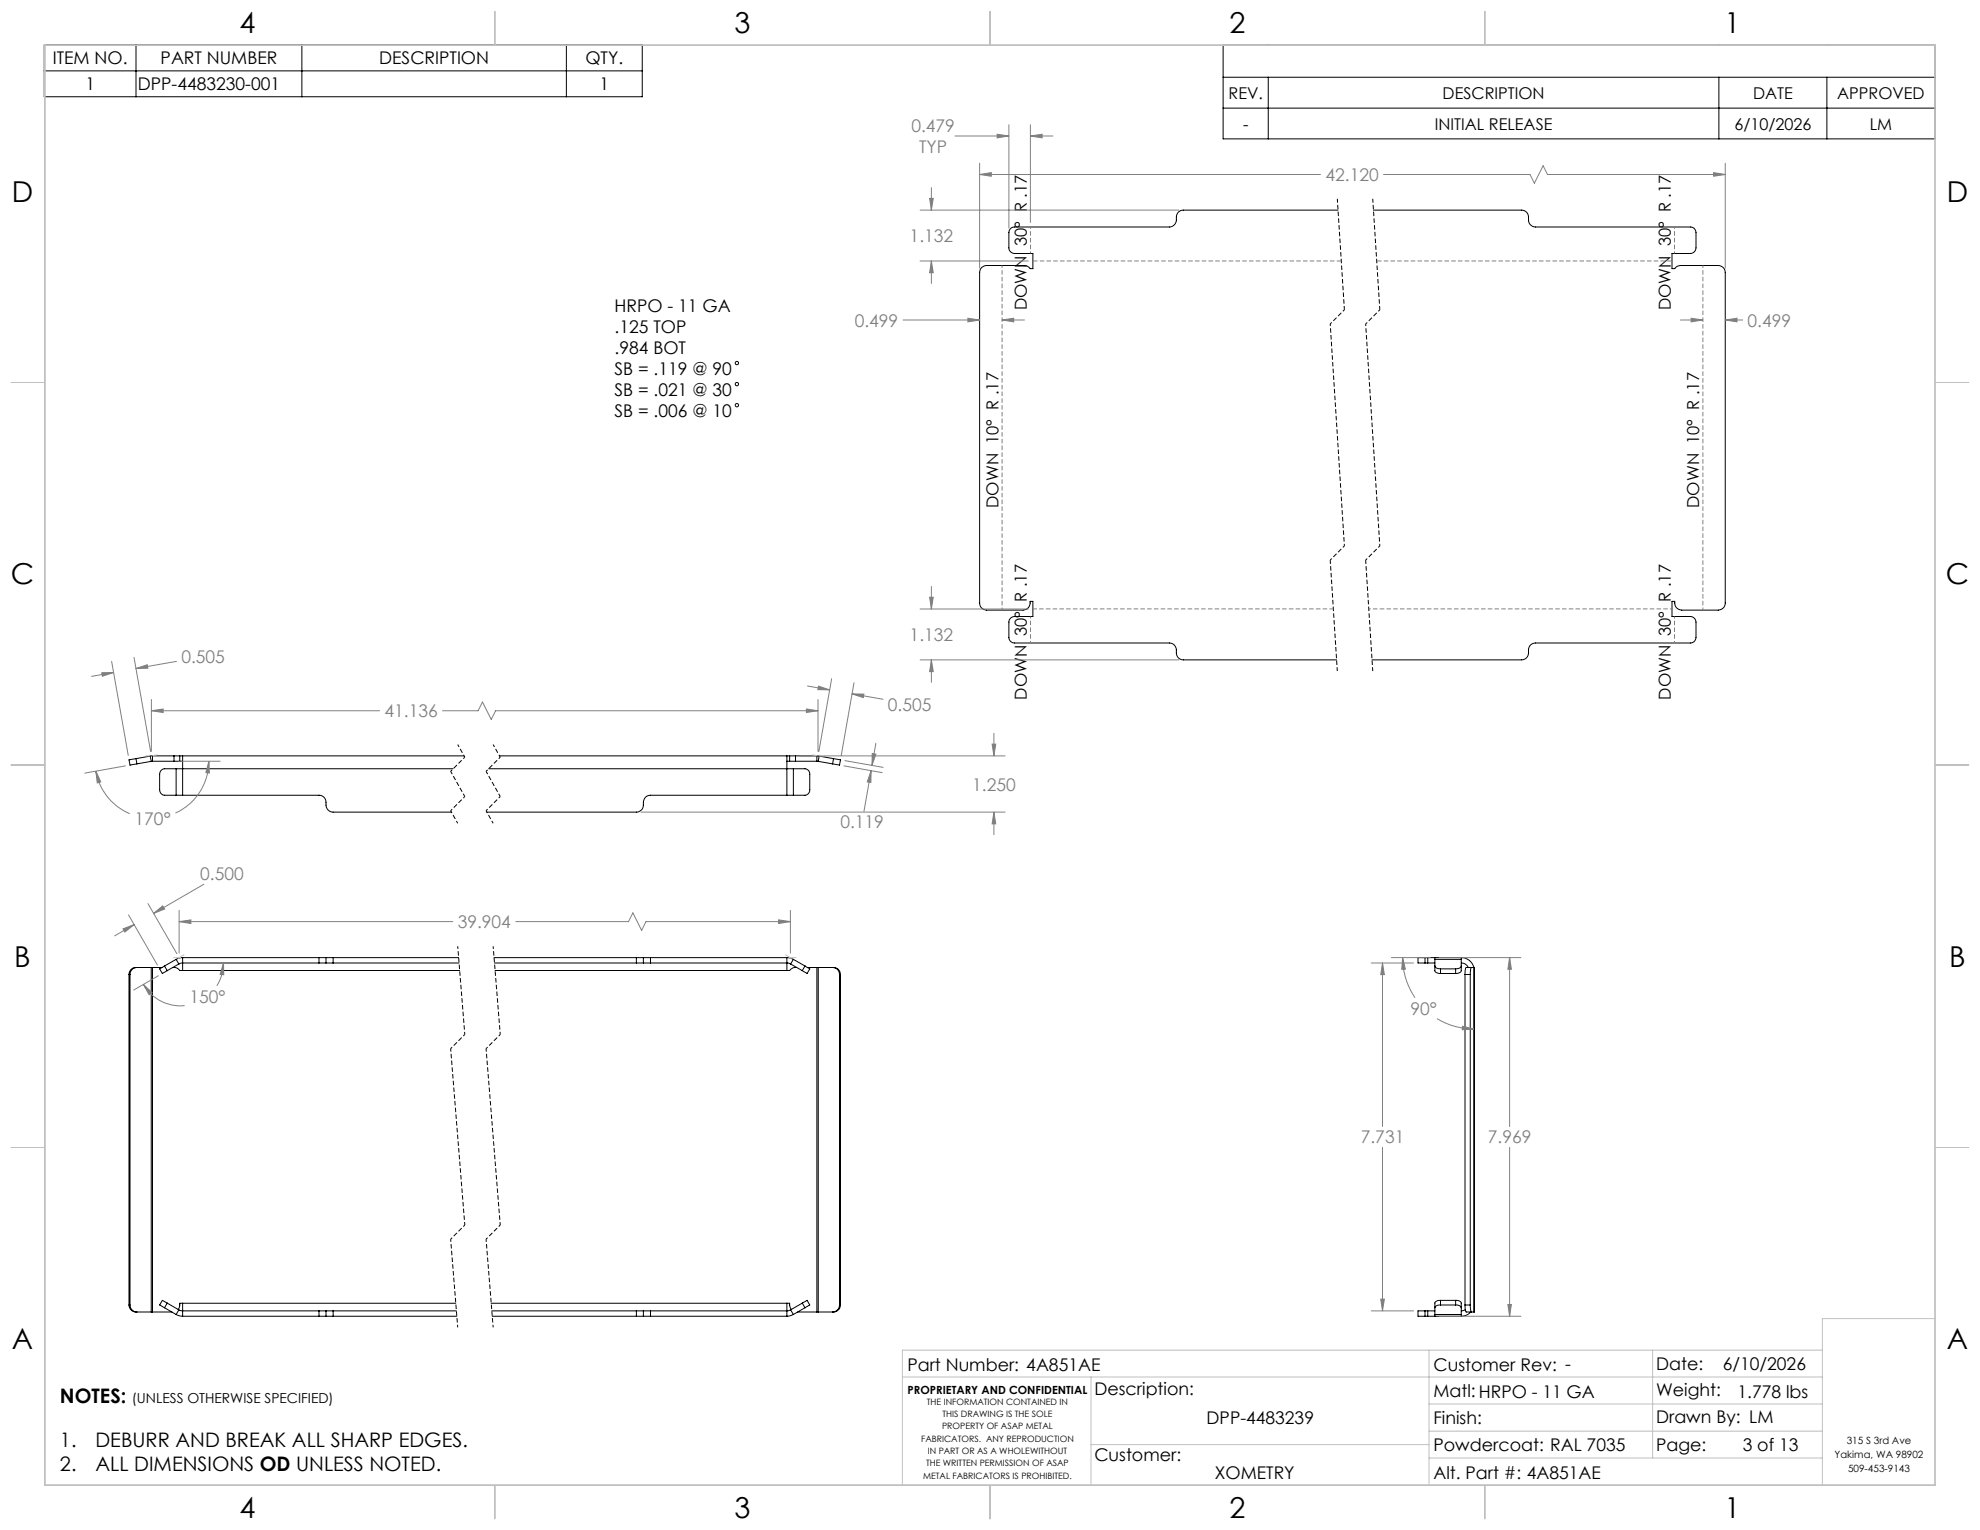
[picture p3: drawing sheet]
<svg xmlns="http://www.w3.org/2000/svg" width="559mm" height="432mm" viewBox="0 0 559 432" stroke-linecap="round" stroke-linejoin="round" font-family="sans-serif">
<g fill="none" stroke="#000" stroke-width=".28">
<path d="M12.5 12.7h168.8v14.6h-168.8zM38.4 12.7v14.6M85.2 12.7v14.6M159.8 12.7v14.6M345.2 12.7h200.9v26.5h-200.9zM12.5 20h168.8M345.2 21.8h200.9M345.2 30.5h200.9M357.9 21.8v17.4M485.1 21.8v17.4M515.6 21.8v17.4M377.6 59.3h-43.6a2.11 2.11 0 0 0-2 2.8 2.05 2.05 0 0 1-2 2h-43.7a1.57 1.57 0 0 0-1.6 1.6v4.3a1.63 1.63 0 0 0 1.6 1.5h5.2v4.3h-.8a2.04 2.04 0 0 0-1.6-.9h-10.7a1.99 1.99 0 0 0-1.9 2v93.3a1.99 1.99 0 0 0 1.9 2h10.3a2.11 2.11 0 0 0 2-2.5h.8v4.3h-5.2a1.63 1.63 0 0 0-1.6 1.6v4.3a1.57 1.57 0 0 0 1.6 1.6h43.7a2.39 2.39 0 0 1 2 3.1l.6 1.1 .6 .4 .8 .1h43.2"/>
<path d="M387.6 59.3h41.8a2.11 2.11 0 0 1 2 2.8 1.99 1.99 0 0 0 2 2h43.7a1.57 1.57 0 0 1 1.5 1.6v4.3a1.63 1.63 0 0 1-1.5 1.5h-5.2v4.3h.8a2.04 2.04 0 0 1 1.6-.9h10.6a1.99 1.99 0 0 1 2 2v93.3a1.99 1.99 0 0 1-2 2h-10.3a2.06 2.06 0 0 1-1.9-2.5h-.8v4.3h5.2a1.63 1.63 0 0 1 1.5 1.6v4.3a1.57 1.57 0 0 1-1.5 1.6h-43.7a2.11 2.11 0 0 0-2 2.8 1.93 1.93 0 0 1-2 1.9h-42.2M38.4 214.1l-2 .4 .3 1.4 1.9-.3M38.4 214.1l.2 1.5M42.4 213.4l.3 1.5M42.4 213.4l-4 .7M42.7 214.9l-4.1 .7M43 214.8l-.3 .1M43 213.3l-.6 .1M43 213.3v1.5M43 213.3h6.1M43 214.8h6.1M49.1 214.8h1.6"/>
<path d="M49.1 213.3h1.6M49.1 213.3v1.5M49.7 217h1.8M49.7 217h-3.3a1.52 1.52 0 0 0-1.4 1.5v4.3a1.52 1.52 0 0 0 1.4 1.6h3.3M49.7 217v7.4M50.7 213.3v1.5M50.7 213.3h80.3M50.7 214.8h.8M51.5 213.3v3.7M51.5 217v7.4M51.5 217h76.4M137.9 217h84.2"/>
<path d="M140.9 213.3h81.9M222.1 213.3v3.7M222.1 217h1.8M222.1 217v7.4M222.1 214.8h.7M222.8 214.8h1.7M222.8 213.3h1.7M222.8 213.3v1.5M223.9 217h3.3a1.46 1.46 0 0 1 1.3 1.5v4.3a1.46 1.46 0 0 1-1.3 1.6h-3.3M223.9 217v7.4M224.5 213.3h6M224.5 213.3v1.5"/>
<path d="M224.5 214.8h6M230.5 213.3l.7 .1M230.5 214.8l.4 .1M230.5 213.3v1.5M230.9 214.9l4.1 .7M231.2 213.4l4 .7M231.2 213.4l-.3 1.5M235.2 214.1l2 .4-.3 1.4-1.9-.3M235.2 214.1l-.2 1.5M49.7 224.4h1.8M51.5 224.4h38.5a2.11 2.11 0 0 1 2 2.8 2.05 2.05 0 0 0 2 2h33.4M222.1 224.4h-38.5a2.38 2.38 0 0 0-2.1 3.2l-.5 1-.6 .5-.8 .1h-42.2"/>
<path d="M222.1 224.4h1.8M36.4 275h.3M36.4 275v93.3M36.7 275v93.3M38.6 273a1.93 1.93 0 0 0-1.9 2M42.7 273h-4.3a1.93 1.93 0 0 0-2 2M42.7 273h.3M42.7 273v97.3M43 273h2.8M43 273v97.3M46.4 272.6l-1.4 .8 .8 1.3 1.4-.8M46.4 272.6l.8 1.3"/>
<path d="M48.8 273a1.96 1.96 0 0 1 1.9 .9h79M49.7 270.8l.8 1.3M49.7 270.8l-3.3 1.8M50.5 272.1l-3.3 1.8M51.5 270.3l-.9 .1-.9 .4M51.5 271.8l-1 .3M51.5 271.8v2.1M51.5 270.3h38.5M51.5 271.8h38.5M51.5 270.3v1.5M90 270.3h2M90 271.8h2"/>
<path d="M90 270.3v1.5M92 270.3h2M92 271.8h2M92 270.3v1.5M94 270.3h35.4M94 271.8h35.5M94 270.3v1.5M139.4 270.3h40.2M139.5 271.8h40.1M179.6 270.3h2M179.6 271.8h2M179.6 270.3v1.5"/>
<path d="M181.6 270.3h2M181.6 271.8h2M181.6 270.3v1.5M183.6 270.3h38.5M183.6 271.8h38.5M183.6 270.3v1.5M222.1 270.3l.9 .1 .9 .4M222.1 271.8l1 .3M222.1 271.8v2.1M222.1 270.3v1.5M223.1 272.1l3.3 1.8M223.9 270.8l-.8 1.3"/>
<path d="M223.9 270.8l3.3 1.8M224.8 273a2.03 2.03 0 0 0-2 .9h-83.1M227.2 272.6l1.3 .8-.7 1.3-1.4-.8M227.2 272.6l-.8 1.3M227.9 273h2.6M230.5 273h.4M230.5 273v97.3M230.9 273h4.3a1.99 1.99 0 0 1 2 2M230.9 273v97.3M235 273a1.93 1.93 0 0 1 1.9 2M236.9 275v93.3M236.9 275h.3"/>
<path d="M237.2 275v93.3M402.2 270.3h-2v1.5h2M402.2 270.3h.7M402.2 271.8h.7M402.2 270.3v1.5M402.9 270.3h2.1M402.9 271.8h2.1M402.9 270.3v1.5M405 272.6a1.43 1.43 0 0 0 1.5 .8M405 270.8v3.1a1.43 1.43 0 0 0 1.5 .8M405 270.3v.5M405 270.3h7.4"/>
<path d="M405 270.8h7.4M406.5 273.4h4.3M406.5 273.4v1.3M406.5 274.7h4.3M410.8 273.4v1.3M412.4 272.6a1.43 1.43 0 0 1-1.6 .8M412.4 270.8v3.1a1.43 1.43 0 0 1-1.6 .8M412.4 270.3v.5M412.4 270.3a3.6 3.6 0 0 1 3.6 2.7M412.4 271.8l1.1 .3 .9 .9M413.5 275h1.4M413.5 275v93.3"/>
<path d="M414.9 275v93.3M415.3 273l-.2 .4-.2 1.6M416 273l-2.3 .1-.2 1.9M416 273v97.3M36.4 368.3a1.99 1.99 0 0 0 2 2h4.3M36.4 368.3h.3M36.7 368.3a1.99 1.99 0 0 0 1.9 2M42.7 370.3h.3M43 370.3h5.5M46.4 369.1l3.3 1.9M47.2 367.8l-1.4-.8-.8 1.3 1.4 .8M47.2 367.8l-.8 1.3"/>
<path d="M47.2 367.8l3.3 1.9M49.7 371l1.8 .5M50.5 369.7l1 .3M50.5 369.7l-.8 1.3M51.5 367.8v2.2M51.5 371.5h38.5M51.5 370h38.5M51.5 370v1.5M90 371.5h2M90 370h2M90 370v1.5M92 371.5h2"/>
<path d="M92 370h2M92 370v1.5M94 371.5h34.9M94 370h34.8M94 370v1.5M128.6 367.8h-77.9v.9l-.4 .9M138.6 367.8h84.2l.1 .9 .4 .9M138.8 370h40.8M138.9 371.5h40.7M179.6 371.5h2M179.6 370h2M179.6 370v1.5"/>
<path d="M181.6 371.5h2M181.6 370h2M181.6 370v1.5M183.6 371.5h38.5M183.6 370h38.5M183.6 370v1.5M222.1 367.8v2.2M222.1 370v1.5M223.1 369.7l-1 .3M223.1 369.7l.8 1.3M223.9 371l-1.8 .5M225.1 370.3h5.4"/>
<path d="M226.4 367.8l1.4-.8 .7 1.3-1.3 .8M226.4 367.8l.8 1.3M226.4 367.8l-3.3 1.9M227.2 369.1l-3.3 1.9M230.5 370.3h.4M236.9 368.3a1.99 1.99 0 0 1-1.9 2M236.9 368.3h.3M237.2 368.3a2.05 2.05 0 0 1-2 2h-4.3M402.2 370h-2v1.5h2M402.2 371.5h.7M402.2 370h.7M402.2 370v1.5"/>
<path d="M402.9 370h2.1M402.9 371.5h2.1M402.9 370v1.5M405 371v.5M405 371.5h7.4M405 371h7.4M406.5 368.3a1.37 1.37 0 0 0-1.5 .8M406.5 367a1.37 1.37 0 0 0-1.5 .8v3.2M406.5 368.3h4.3M406.5 367v1.3M406.5 367h4.3M410.8 368.3a1.37 1.37 0 0 1 1.6 .8"/>
<path d="M410.8 367a1.37 1.37 0 0 1 1.6 .8v3.2M410.8 367v1.3M412.4 371v.5M413.5 368.3l.2 1.9 2.3 .1M413.5 368.3h1.4M413.5 369.6l-1.1 .4M414.9 368.3l.2 1.6 .2 .4M415.1 370.3l-1.3 .9-1.4 .3"/>
<circle cx="208" cy="108.4" r=".47"/>
<circle cx="208" cy="114.4" r=".47"/>
<circle cx="208" cy="102.5" r=".47"/>
</g>
<g fill="none" stroke="#808080" stroke-width=".28">
<path d="M269.5 38.4h15.2M281.4 37.9l3.3 .5-3.3 .5zM284.7 35.2v29.2M290.8 38.4l3.3-.5v1zM290.8 35.2v27.6M290.8 38.4h6.3M259.7 59.3h73M262.4 56h1l-.5 3.3zM262.9 53v6.3M276.5 49.2l3.3-.5v1zM276.5 46.1v29.6M276.5 49.2h96.2"/>
<path d="M390.5 49.2h41.3l1.2 2.5 2.5-4.9 1.2 2.4h50.2M483.6 48.7l3.3 .5-3.3 .5zM486.9 46.1v29.6M259.7 73.7h30.5M262.9 73.7l.5 3.3h-1zM262.9 73.7v6.3M254.9 90.3h21.6M273.2 89.8l3.3 .5-3.3 .5zM282.8 90.3l3.3-.5v1zM282.8 90.3h6.3M474.2 90.3h6.4M477.3 89.8l3.3 .5-3.3 .5z"/>
<path d="M486.9 90.3l3.3-.5v1zM486.9 90.3h4.9M259.7 171.9h30.5M262.4 168.6h1l-.5 3.3zM262.9 165.5v6.4M28.7 189.9l3.4-.1-3.2 1.1zM31.5 186.7l4.7 26.5M32.1 189.8l-6.3 1.1M37.8 185.5l4.7 26.6M38.4 188.7l3.2-1.1 .1 1zM42.7 197.4v14.7M49.8 186.7l-11.4 2"/>
<path d="M227.9 193.6l6.2 1.1M230.9 197.4v14.7M231 193.6l3.1 1.1-3.3-.1zM234.7 191.6l-3.6 20.5M240.5 195.8l3.3 .1-.2 1zM240.5 195.8l8.7 1.5M241 192.7l-3.6 20.5M259.7 186.2h73M262.9 186.2l.5 3.3h-1zM262.9 186.2v6.4M27.1 217.6l1.3 3.1-1 .2zM27.1 217.6a15.9 15.9 0 0 0 9.5 12"/>
<path d="M35.4 216.1l-11.5 2.1M42.7 200.6l3.3-.5v1zM42.7 200.6h64.4M50.4 214.8h11.7M58.9 214.8l.2 3.4-1-.1zM58.9 214.8a16.1 16.1 0 0 1-9.4 14.6M124.9 200.6h10l1.3-2.5 2.4 5 1.3-2.5h91M225.8 213.3h57.9M227.6 200.1l3.3 .5-3.3 .5zM238.2 216.1l10.8 2M238.4 214.7l10.8 1.9M245.9 217.5l-.1 3.3-1-.1z"/>
<path d="M245.9 217.5l-2.1 11.4M246.2 212.7l1 .1-1.1 3.2zM247.2 209.8l-1.1 6.2M280 210h1l-.5 3.3zM280.5 207v6.3M180.9 229.2h102.8M280.5 229.2l.5 3.3h-1zM280.5 229.2v6.3M36.3 258.2l8.1 14.1M41.8 255l8.1 14.2M43.4 257.8l2.5-2.1 .6 .8zM50.6 256.9v12.1"/>
<path d="M57.5 249.6l-14.1 8.2M219.7 259.6l3.4 .5-3.4 .5zM223.1 256.9v12.1M34.7 262.1l3.2-1.2-2.7 2.1zM37.9 260.9l-5.6 3.2M40.5 277.8l2.4 2.3-.8 .6zM40.5 277.8a12 12 0 0 0 11.6 6M44.7 275.4l-7 4M50.6 260.1l3.3-.5v1zM50.6 260.1h77.2M63.1 271.8v3.3l-1-.1zM63.1 271.8l-.2 2.1-.4 1.5-1.3 2.8"/>
<path d="M145.6 260.1h31.8l1.2-2.5 2.5 5 1.2-2.5h40.8M387 271.8h11.9M390.2 271.8l.5 3.3h-1zM390.2 271.8v46.1M392.7 270.3h11M395.9 270.3l.7 3.2-1 .1zM395.9 270.3a20.6 20.6 0 0 0 3.4 11.3M406.2 270.3h23M426 270.3l.5 3.2h-.9zM426 270.3v47.6M405.6 287.5a20.5 20.5 0 0 0 10.4 2.9M412.7 289.6l3.3 .8-3.3 .2z"/>
<path d="M390.2 323.8v46.2M426 323.8v47.7M387 370h11.9M389.7 366.6h1l-.5 3.4zM406.2 371.5h23M425.6 368.2h.9l-.5 3.3z"/>
</g>
<path d="M129.2 210.1l2 3.6M139.2 210.1l2 3.6M127.2 228.8l2 3.6M137.2 228.8l2 3.6M129.2 267.1l2 24.9M139.2 267.1l2 24.9M127.2 349.7l2 24.9M137.2 349.7l2 24.9" fill="none" stroke="#000" stroke-width=".28" stroke-dasharray="1.3 .6" stroke-dashoffset=".5" stroke-linecap="butt"/>
<g fill="none" stroke="#000" stroke-width=".28" stroke-dasharray="1.3 .6" stroke-dashoffset=".7" stroke-linecap="butt">
<path d="M375.4 91.4l4 62.7M379.4 87.4l-4 4M385.4 91.4l4 62.7M389.4 87.4l-4 4M379.4 154.1l-4 4M389.4 154.1l-4 4M131.2 213.7l-4 4M141.2 213.7l-4 4M131.2 224.8l-4 4M141.2 224.8l-4 4M131.2 292l-4 4M141.2 292l-4 4"/>
<path d="M131.2 345.7l-4 4M141.2 345.7l-4 4"/>
</g>
<path d="M127.2 217.7l4 7.1M137.2 217.7l4 7.1M127.2 296l4 49.7M137.2 296l4 49.7" fill="none" stroke="#000" stroke-width=".28" stroke-dasharray="1.3 .6" stroke-dashoffset=".4" stroke-linecap="butt"/>
<path d="M377.4 56.1l2 31.3M387.4 56.1l2 31.3M375.4 158.1l2 31.3M385.4 158.1l2 31.3" fill="none" stroke="#000" stroke-width=".28" stroke-dasharray="1.3 .6" stroke-dashoffset=".2" stroke-linecap="butt"/>
<path d="M290.8 71.5v-7.5M472.6 64v7.5M471.9 171.8h-85.6M472.6 174v7.5M290.8 181.5v-7.5" fill="none" stroke="#808080" stroke-width=".28" stroke-dasharray="1.3 .6" stroke-dashoffset=".7" stroke-linecap="butt"/>
<path d="M376.3 171.8h-84.8" fill="none" stroke="#808080" stroke-width=".28" stroke-dasharray="1.3 .6" stroke-dashoffset=".2" stroke-linecap="butt"/>
<path d="M480.6 74.9v97.3M282.8 172.2v-97.3" fill="none" stroke="#808080" stroke-width=".28" stroke-dasharray="1.3 .6" stroke-dashoffset=".6" stroke-linecap="butt"/>
<path d="M291.5 73.7h87" fill="none" stroke="#808080" stroke-width=".28" stroke-dasharray="1.3 .6" stroke-linecap="butt"/>
<path d="M388.5 73.7h83.4" fill="none" stroke="#808080" stroke-width=".28" stroke-dasharray="1.3 .6" stroke-dashoffset="-.1" stroke-linecap="butt"/>
<g fill="none" stroke="#c0c0c0" stroke-width=".28">
<path d="M139.7 3.2v9.5M279.4 3.2v9.5M419.1 3.2v9.5M3.1 107.9h9.6M546.1 107.9h9.5M3.1 215.9h9.6M41.1 213.3h1.3M44.3 213l-1.3 .3M229.3 213l1.3 .3M231.2 213.3h1.2M546.1 215.9h9.5M49 270.3h1.9"/>
<path d="M51.9 269.5l-1.6 .9M221.7 269.5l1.6 .9M222.7 270.3h1.9M3.1 323.8h9.6M546.1 323.8h9.5M546.1 372.1h-31.8v47M254.7 388.6h259.6M307.9 388.6v30.5M403.3 381v38.1M403.3 396.2h111M466.4 381v30.5M514.3 381h-259.6v38.1"/>
<path d="M139.7 419.1v9.6M279.4 419.1v9.6M307.9 407.7h95.4M403.3 403.9h111M403.3 411.5h111M419.1 419.1v9.6"/>
</g>
<path d="M12.7 12.7h533.4v406.4h-533.4z" fill="none" stroke="#c0c0c0" stroke-width=".5"/>
<path d="M40.5 277.8l2.4 2.3-.8 .6zM63.1 271.8v3.3l-1-.1zM219.7 259.6l3.4 .5-3.4 .5zM50.6 260.1l3.3-.5v1zM43.4 257.8l2.5-2.1 .6 .8zM34.7 262.1l3.2-1.2-2.7 2.1zM426 270.3l.5 3.2h-.9zM425.6 368.2h.9l-.5 3.3zM389.7 366.6h1l-.5 3.4zM390.2 271.8l.5 3.3h-1zM395.9 270.3l.7 3.2-1 .1zM412.7 289.6l3.3 .8-3.3 .2zM246.2 212.7l1 .1-1.1 3.2zM245.9 217.5l-.1 3.3-1-.1zM280 210h1l-.5 3.3zM280.5 229.2l.5 3.3h-1zM27.1 217.6l1.3 3.1-1 .2zM58.9 214.8l.2 3.4-1-.1zM227.6 200.1l3.3 .5-3.3 .5zM42.7 200.6l3.3-.5v1zM231 193.6l3.1 1.1-3.3-.1zM240.5 195.8l3.3 .1-.2 1zM38.4 188.7l3.2-1.1 .1 1zM28.7 189.9l3.4-.1-3.2 1.1zM276.5 49.2l3.3-.5v1zM483.6 48.7l3.3 .5-3.3 .5zM477.3 89.8l3.3 .5-3.3 .5zM486.9 90.3l3.3-.5v1zM282.8 90.3l3.3-.5v1zM273.2 89.8l3.3 .5-3.3 .5zM262.9 73.7l.5 3.3h-1zM262.4 56h1l-.5 3.3zM262.4 168.6h1l-.5 3.3zM262.9 186.2l.5 3.3h-1zM290.8 38.4l3.3-.5v1zM281.4 37.9l3.3 .5-3.3 .5z" fill="#808080"/>
<g font-size="8.1">
<text x="67.6" y="9.3">4</text>
<text x="207.3" y="9.3">3</text>
<text x="347" y="9.3">2</text>
<text x="486.7" y="9.3">1</text>
<text x="3.3" y="57">D</text>
<text x="549.4" y="57">D</text>
<text x="3" y="164.9">C</text>
<text x="549.1" y="164.9">C</text>
<text x="4" y="272.9">B</text>
<text x="550.1" y="272.9">B</text>
<text x="3.3" y="380.8">A</text>
<text x="549.4" y="380.8">A</text>
<text x="67.6" y="428.4">4</text>
<text x="207.3" y="428.4">3</text>
<text x="347" y="428.4">2</text>
<text x="486.7" y="428.4">1</text>
</g>
<g font-size="5.6">
<text x="16.9" y="395.9">NOTES:</text>
<text x="16.9" y="408.5">1.</text>
<text x="26.9" y="408.5">DEBURR AND BREAK ALL SHARP EDGES.</text>
<text x="16.9" y="415.1">2.</text>
<text x="26.9" y="415.1">ALL DIMENSIONS OD UNLESS NOTED.</text>
</g>
<g font-size="4.9">
<text x="14.9" y="18.2">ITEM NO.</text>
<text x="45.3" y="18.2">PART NUMBER</text>
<text x="107" y="18.2">DESCRIPTION</text>
<text x="165.2" y="18.2">QTY.</text>
<text x="24.1" y="25.5">1</text>
<text x="38.9" y="25.5">DPP-4483230-001</text>
<text x="169.2" y="25.5">1</text>
<text x="173.4" y="87.9">HRPO - 11 GA</text>
<text x="173.4" y="93.9">.125 TOP</text>
<text x="173.4" y="99.8">.984 BOT</text>
<text x="173.4" y="105.7">SB = .119 @ 90</text>
<text x="173.4" y="111.7">SB = .021 @ 30</text>
<text x="173.4" y="117.6">SB = .006 @ 10</text>
<text x="256.1" y="386.9">Part Number: 4A851AE</text>
<text x="404.6" y="386.8">Customer Rev: -</text>
<text x="467.4" y="386.7">Date:</text>
<text x="486.2" y="386.7">6/10/2026</text>
<text x="308.9" y="393.8">Description:</text>
<text x="404.6" y="394.3">Matl:HRPO - 11 GA</text>
<text x="467.4" y="394">Weight:</text>
<text x="490.4" y="394.5">1.778 lbs</text>
<text x="340.5" y="401.9">DPP-4483239</text>
<text x="404.6" y="401.9">Finish:</text>
<text x="467.4" y="401.7">Drawn By: LM</text>
<text x="308.9" y="412.4">Customer:</text>
<text x="404.6" y="409.6">Powdercoat: RAL 7035</text>
<text x="467.4" y="409.4">Page:</text>
<text x="491.8" y="409.6">3 of 13</text>
<text x="342.9" y="417.4">XOMETRY</text>
<text x="404.6" y="417.4">Alt. Part #: 4A851AE</text>
</g>
<g font-size="4.9" fill="#808080">
<text x="257.2" y="37.3">0.479</text>
<text x="259.4" y="43.2">TYP</text>
<text x="374.1" y="51.1">42.120</text>
<text x="256.7" y="68.3">1.132</text>
<text x="241.2" y="92.2">0.499</text>
<text x="493.2" y="92.2">0.499</text>
<text x="256.7" y="180.8">1.132</text>
<text x="51.2" y="187.2">0.505</text>
<text x="108.5" y="202.4">41.136</text>
<text x="250.6" y="200.5">0.505</text>
<text x="274.4" y="223.1">1.250</text>
<text x="38" y="232.8">170°</text>
<text x="237.2" y="233.7">0.119</text>
<text x="56.5" y="248.5">0.500</text>
<text x="129.2" y="262">39.904</text>
<text x="53.5" y="283">150°</text>
<text x="398.1" y="286.4">90°</text>
<text x="384" y="322.7">7.731</text>
<text x="419.9" y="322.7">7.969</text>
</g>
<g font-size="4.7">
<text x="289.8" y="87.6" transform="rotate(-90 289.8 87.6)">DOWN 30° R .17</text>
<text x="471.6" y="87.6" transform="rotate(-90 471.6 87.6)">DOWN 30° R .17</text>
<text x="281.8" y="143.3" transform="rotate(-90 281.8 143.3)">DOWN 10° R .17</text>
<text x="479.6" y="143.3" transform="rotate(-90 479.6 143.3)">DOWN 10° R .17</text>
<text x="289.8" y="197.5" transform="rotate(-90 289.8 197.5)">DOWN 30° R .17</text>
<text x="471.6" y="197.5" transform="rotate(-90 471.6 197.5)">DOWN 30° R .17</text>
</g>
<g font-size="4.6">
<text x="346.7" y="27.9">REV.</text>
<text x="407.1" y="27.9">DESCRIPTION</text>
<text x="494.8" y="27.9">DATE</text>
<text x="518.5" y="27.9">APPROVED</text>
<text x="350.8" y="36.6">-</text>
<text x="404.9" y="36.6">INITIAL RELEASE</text>
<text x="489.5" y="36.6">6/10/2026</text>
<text x="527.7" y="36.6">LM</text>
</g>
<text font-size="3.9" x="37.2" y="395.9">(UNLESS OTHERWISE SPECIFIED)</text>
<text font-size="3.2" x="256.1" y="393.4">PROPRIETARY AND CONFIDENTIAL</text>
<g font-size="2.8">
<text x="521.2" y="407.7">315 S 3rd Ave</text>
<text x="517.8" y="411.5">Yakima, WA 98902</text>
<text x="521.6" y="415.3">509-453-9143</text>
</g>
<g font-size="2.5">
<text x="261.6" y="396.5">THE INFORMATION CONTAINED IN</text>
<text x="266" y="399.9">THIS DRAWING IS THE SOLE</text>
<text x="260" y="406.9">FABRICATORS. ANY REPRODUCTION</text>
<text x="265.9" y="403.4">PROPERTY OF ASAP METAL</text>
<text x="261.4" y="413.8">THE WRITTEN PERMISSION OF ASAP</text>
<text x="261.8" y="410.4">IN PART OR AS A WHOLEWITHOUT</text>
<text x="260.5" y="417.3">METAL FABRICATORS IS PROHIBITED.</text>
</g>
</svg>
